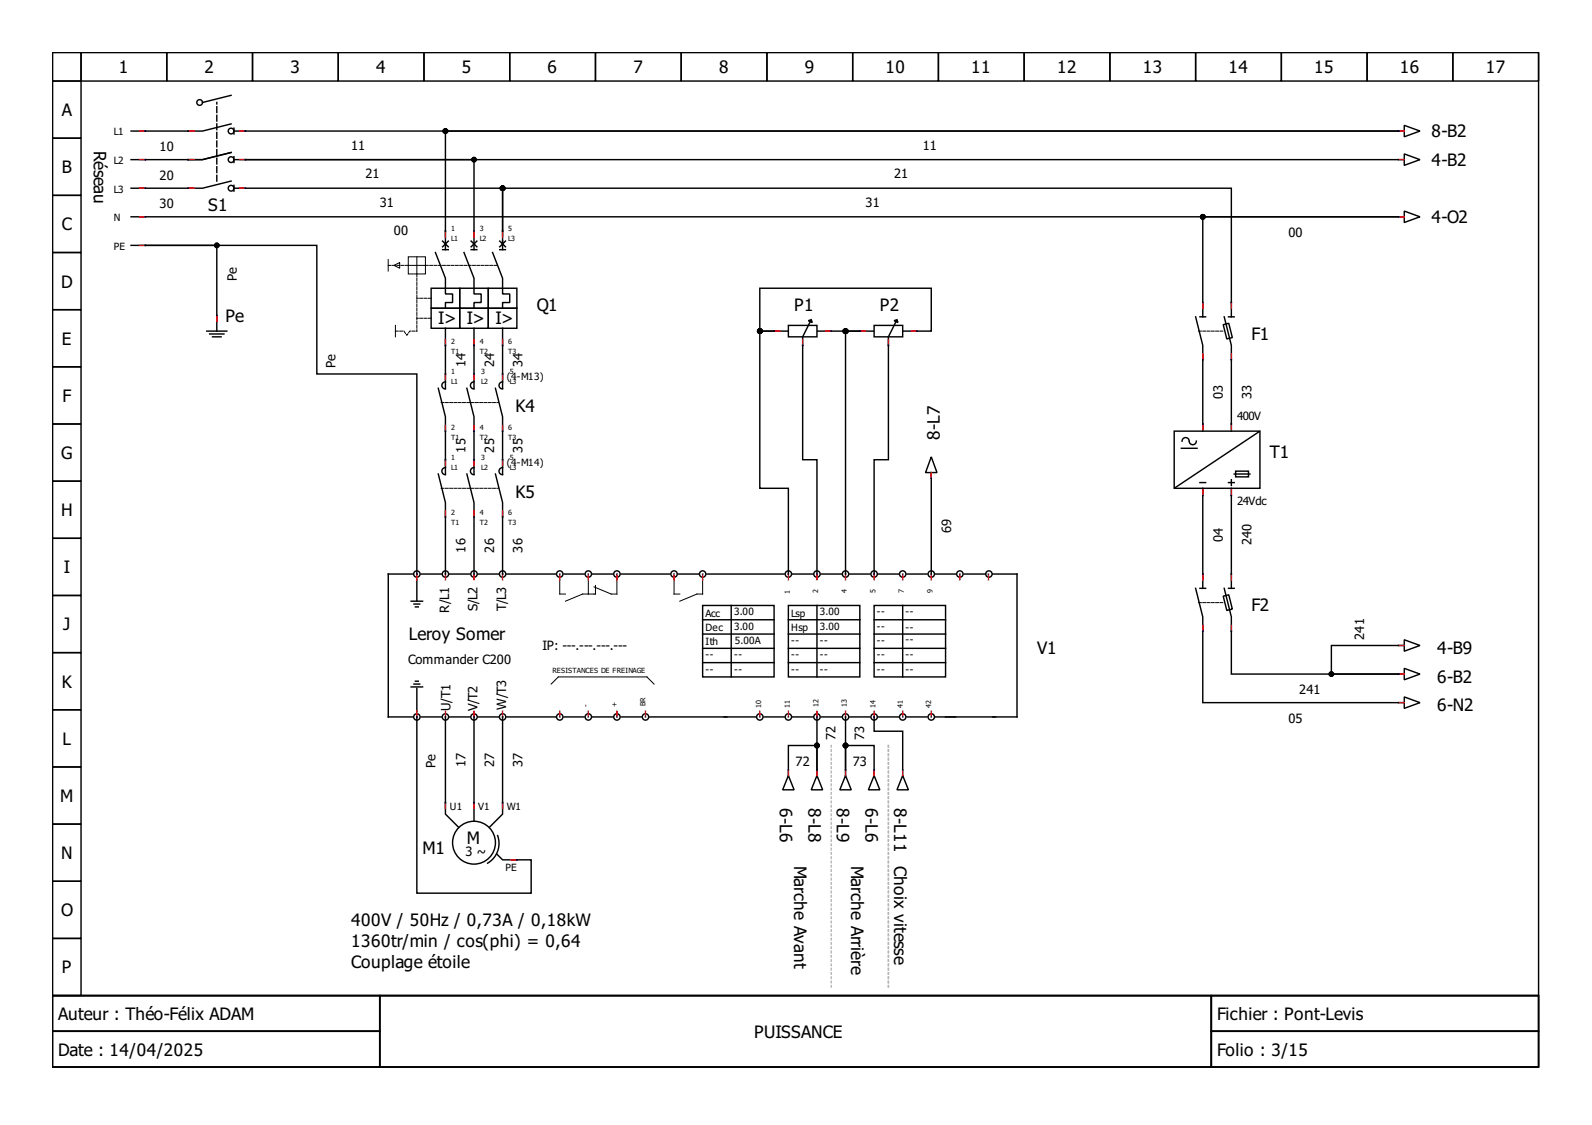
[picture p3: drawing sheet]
<svg xmlns="http://www.w3.org/2000/svg" width="297mm" height="210mm" viewBox="0 0 297 210" stroke-linecap="round" stroke-linejoin="round" font-family="sans-serif">
<g fill="none" stroke="#000" stroke-width=".27">
<path d="M9.8 9.8h277.3v176h-277.3zM9.8 9.8h5.3v5.3h-5.3zM9.8 15.1h5.3v10.7h-5.3zM15.1 9.8h16v5.3h-16zM31.1 9.8h16v5.3h-16zM43.1 17.8l-5.3 1.3M47.1 9.8h16v5.3h-16zM63.1 9.8h16v5.3h-16zM79.1 9.8h16v5.3h-16zM95.1 9.8h16v5.3h-16zM111.1 9.8h16v5.3h-16zM127.1 9.8h16v5.3h-16z"/>
<path d="M143.1 9.8h16v5.3h-16zM159.1 9.8h16v5.3h-16zM175.1 9.8h16v5.3h-16zM191.1 9.8h16v5.3h-16zM207.1 9.8h16v5.3h-16zM223.1 9.8h16v5.3h-16zM239.1 9.8h16v5.3h-16zM255.1 9.8h16v5.3h-16zM271.1 9.8h16v5.3h-16zM9.8 25.8h5.3v10.7h-5.3zM9.8 36.5h5.3v10.6h-5.3zM24.5 35.1h2.6"/>
<path d="M24.5 29.8h2.6M24.5 24.5h2.6M43.1 28.5l-5.3 1.3h-2.7M43.1 33.8l-5.3 1.3h-2.7M43.1 23.1l-5.3 1.4h-2.7M43.6 35.1h2.2M43.6 29.8h2.2M43.6 24.5h2.2M43.6 23.9v1.1M43.6 29.3v1M43.6 34.6v1.1M261.2 29.8h.8"/>
<path d="M261.2 24.5h.8M262 23.4l2.9 1.1-2.9 1zM262 39.4l2.9 1.1-2.9 1zM262 28.7l2.9 1.1-2.9 1.1zM9.8 47.1h5.3v10.7h-5.3zM9.8 57.8h5.3v10.6h-5.3zM24.5 45.8h2.6M24.5 40.5h2.6M40.5 59.1v2.7M80.4 53.8h5.4v3.7h-5.4zM80.4 57.5h5.4v3.7h-5.4zM81.2 47.1l1.9 4.8v2.9h1.3v1.6h-1.3v1.1"/>
<path d="M82.6 45l1 1M82.6 46.6h1M83.1 43.1v3.5M83.6 45l-1 1M85.8 57.5h5.3v3.7h-5.3zM85.8 53.8h5.3v3.7h-5.3zM86.6 47.1l1.8 4.8v2.9h1.4v1.6h-1.4v1.1M87.9 45l1.1 1M87.9 46.6h1.1M88.4 43.1v3.5M89 45l-1.1 1M91.1 57.5h5.3v3.7h-5.3z"/>
<path d="M91.1 53.8h5.3v3.7h-5.3zM91.9 47.1l1.9 4.8v2.9h1.3v1.6h-1.3v1.1M93.2 45l1.1 1M93.2 46.6h1.1M93.8 43.1v3.5M94.3 45l-1.1 1M223.1 59.1l1.3 5.3v2.7M223.9 59.1h1M224.4 56.4v2.7M228.4 59.1l1.3 5.3v2.7M229.2 59.1h1.1M229.7 56.4v2.7"/>
<path d="M261.2 40.5h.8M9.8 68.4h5.3v10.7h-5.3zM9.8 79.1h5.3v10.7h-5.3zM38.6 61.8h3.7M39.1 62.3h2.7M39.7 62.8h1.6M81.8 72.4l1.3 5.4v2.6M83.1 71.2a.67 .67 0 0 0-.7 .7 .67 .67 0 0 0 .7 .7M83.1 61.2v3.2M83.1 69.8v2.6M87.1 72.4l1.3 5.4v2.6M88.4 71.2a.67 .67 0 0 0-.6 .7 .67 .67 0 0 0 .6 .7"/>
<path d="M88.4 61.2v3.2M88.4 69.8v2.6M92.4 72.4l1.4 5.4v2.6M93.8 71.2a.67 .67 0 0 0-.7 .7 .67 .67 0 0 0 .7 .7M93.8 61.2v3.2M93.8 69.8v2.6M160.4 61.8h10.7M224.4 79.1v1.3M228.2 60.6l1.1-.3 .6 2.7-1 .2zM229.7 79.1v1.3M9.8 89.8h5.3v10.6h-5.3zM81.8 88.4l1.3 5.4v2.6"/>
<path d="M83.1 87.2a.67 .67 0 0 0-.7 .7 .67 .67 0 0 0 .7 .7M83.1 85.8v2.6M87.1 88.4l1.3 5.4v2.6M88.4 87.2a.67 .67 0 0 0-.6 .7 .67 .67 0 0 0 .6 .7M88.4 85.8v2.6M92.4 88.4l1.4 5.4v2.6M93.8 87.2a.67 .67 0 0 0-.7 .7 .67 .67 0 0 0 .7 .7M93.8 85.8v2.6M173.8 85.2l1 3h-2.1zM173.8 88.2v.8M219.1 80.4h16v10.7h-16zM220.4 83.6h2.9"/>
<path d="M221.9 82.3a.67 .67 0 0 0-.7-.7 .67 .67 0 0 0-.6 .7M223.2 82.3a.67 .67 0 0 1-.6 .7 .67 .67 0 0 1-.7-.6M223.9 90h1M224.4 91.1v1.3M229.2 90h1.1M229.7 89.5v1.1M229.7 91.1v1.3M230.3 88.4h2.9M230.5 87.9h2.4v1.1h-2.4zM235 80.5l-15.8 10.5M9.8 100.4h5.3v10.7h-5.3zM9.8 111.1h5.3v10.7h-5.3z"/>
<path d="M76.7 112.2h2.1M77 107.1h-4.6v26.7h4.6M77.2 112.7h1.1M77.5 113.2h.5M77.8 108.2v4M78.6 107.1h3.7M83.9 107.1h3.7M89.2 107.1h3.8M94.6 107.1h9M105.2 107.1h3.8M110.6 107.1h3.7M115.9 107.1h9.1"/>
<path d="M126.6 107.1h3.7M131.1 113h13.3v13.3h-13.3zM131.1 118.3h13.3M131.1 115.6h13.3M131.9 107.1h14.4M136.4 113v13.3M147.1 113h13.3v13.3h-13.3zM147.1 118.3h13.3M147.1 115.6h13.3M147.9 107.1h3.7M152.4 113v13.3M153.2 107.1h3.8"/>
<path d="M158.6 107.1h3.7M163.1 113h13.3v13.3h-13.3zM163.1 118.3h13.3M163.1 115.6h13.3M163.9 107.1h3.7M168.4 113v13.3M169.2 107.1h3.8M174.6 107.1h3.7M179.9 107.1h4M185.2 107.1h4.6v26.7h-15.2M223.1 109.8l1.3 5.3v2.7M223.9 109.8h1"/>
<path d="M224.4 107.1v2.7M228.2 111.2l1.1-.2 .6 2.6-1 .3zM228.4 109.8l1.3 5.3v2.7M229.2 109.8h1.1M229.7 107.1v2.7M262 119.4l2.9 1-2.9 1.1zM9.8 121.8h5.3v10.6h-5.3zM9.8 132.4h5.3v10.7h-5.3zM76.7 128.2h2.1M77.2 127.6h1.1M77.5 127.1h.5M77.8 128.4v4.3"/>
<path d="M78.6 133.8h3.7M83.9 133.8h3.7M89.2 133.8h3.8M94.6 133.8h9M105.2 133.8h3.8M110.6 133.8h3.7M115.9 133.8h3.7M121.2 133.8h19.8M131.1 123.6h13.3M131.1 121h13.3M142.6 133.8h3.7M147.1 123.6h13.3"/>
<path d="M147.1 121h13.3M147.9 133.8h3.7M153.2 133.8h3.8M158.6 133.8h3.7M163.1 123.6h13.3M163.1 121h13.3M163.9 133.8h3.7M169.2 133.8h3.8M261.2 125.8h.8M261.2 131.1h.8M261.2 120.4h.8M262 124.7l2.9 1.1-2.9 1z"/>
<path d="M262 130l2.9 1.1-2.9 1.1zM9.8 143.1h5.3v10.7h-5.3zM9.8 153.8h5.3v10.6h-5.3zM83.1 149.8v2.1l2.4 2.4M88.4 149.8v3.4M92.7 159.4l1.1 1h2.6M92.9 155.9a4.3 4.3 0 0 1-1.9 5.2M93.8 149.8v2.1l-2.4 2.4M147.1 144.7l1.1 2.7h-2.2zM147.1 143.9v.8M152.4 144.7l1.1 2.7h-2.1zM152.4 143.9v.8"/>
<path d="M157.8 144.7l1 2.7h-2.1zM157.8 143.9v.8M163.1 144.7l1.1 2.7h-2.2zM163.1 143.9v.8M168.4 144.7l1.1 2.7h-2.1zM168.4 143.9v.8M9.8 164.4h5.3v10.7h-5.3zM9.8 175.1h5.3v10.7h-5.3zM9.8 185.8h277.3v13.3h-277.3zM9.8 185.8h61v6.6h-61zM9.8 192.4h61v6.7h-61zM70.8 185.8h155.2v13.3h-155.2z"/>
<path d="M226 185.8h61.1v6.6h-61.1zM226 192.4h61.1v6.7h-61.1z"/>
<circle cx="37.3" cy="19.1" r=".53"/>
<circle cx="43.1" cy="29.8" r=".53"/>
<circle cx="43.1" cy="24.5" r=".53"/>
<circle cx="43.1" cy="35.1" r=".53"/>
<circle cx="77.8" cy="107.1" r=".6"/>
<circle cx="83.1" cy="107.1" r=".6"/>
<circle cx="88.4" cy="107.1" r=".6"/>
<circle cx="93.8" cy="107.1" r=".6"/>
<circle cx="104.4" cy="107.1" r=".6"/>
<circle cx="109.8" cy="107.1" r=".6"/>
<circle cx="115.1" cy="107.1" r=".6"/>
<circle cx="125.8" cy="107.1" r=".6"/>
<circle cx="131.1" cy="107.1" r=".6"/>
<circle cx="147.1" cy="107.1" r=".6"/>
<circle cx="152.4" cy="107.1" r=".6"/>
<circle cx="157.8" cy="107.1" r=".6"/>
<circle cx="163.1" cy="107.1" r=".6"/>
<circle cx="168.4" cy="107.1" r=".6"/>
<circle cx="173.8" cy="107.1" r=".6"/>
<circle cx="179.1" cy="107.1" r=".6"/>
<circle cx="184.5" cy="107.1" r=".6"/>
<circle cx="77.8" cy="133.8" r=".6"/>
<circle cx="83.1" cy="133.8" r=".6"/>
<circle cx="88.4" cy="133.8" r=".6"/>
<circle cx="93.8" cy="133.8" r=".6"/>
<circle cx="104.4" cy="133.8" r=".6"/>
<circle cx="109.8" cy="133.8" r=".6"/>
<circle cx="115.1" cy="133.8" r=".6"/>
<circle cx="120.4" cy="133.8" r=".6"/>
<circle cx="141.8" cy="133.8" r=".6"/>
<circle cx="147.1" cy="133.8" r=".6"/>
<circle cx="152.4" cy="133.8" r=".6"/>
<circle cx="157.8" cy="133.8" r=".6"/>
<circle cx="163.1" cy="133.8" r=".6"/>
<circle cx="168.4" cy="133.8" r=".6"/>
<circle cx="173.8" cy="133.8" r=".6"/>
<circle cx="88.4" cy="157.2" r="4"/>
</g>
<path d="M155.1 139.1v45.3M165.8 139.1v45.3" fill="none" stroke="#b5b5b5" stroke-width=".27" stroke-dasharray=".3 .5"/>
<g fill="none" stroke="#f00" stroke-width=".27">
<path d="M26.1 29.8h1M26.1 24.5h1M26.1 35.1h1M35.1 29.8h1.1M35.1 24.5h1.1M35.1 35.1h1.1M44.7 29.8h1.1M44.7 24.5h1.1M44.7 35.1h1.1M260.9 29.8h1.1M260.9 24.5h1.1M26.1 40.5h1"/>
<path d="M26.1 45.8h1M40.5 58.8v1.1M83.1 43.1v1.1M88.4 43.1v1.1M93.8 43.1v1.1M224.4 56.4v1.1M229.7 56.4v1.1M260.9 40.5h1.1M83.1 63.4v1M83.1 69.8v1M83.1 79.4v1M88.4 63.4v1"/>
<path d="M88.4 69.8v1M88.4 79.4v1M93.8 63.4v1M93.8 69.8v1M93.8 79.4v1M224.4 66v1.1M224.4 79.1v1.1M229.7 66v1.1M229.7 79.1v1.1M83.1 85.8v1M83.1 95.4v1M88.4 85.8v1"/>
<path d="M88.4 95.4v1M93.8 85.8v1M93.8 95.4v1M173.8 88.2v1M224.4 91.4v1M229.7 91.4v1M77.8 107.1v1.1M83.1 107.1v1.1M88.4 107.1v1.1M93.8 107.1v1.1M104.4 107.1v1.1M109.8 107.1v1.1"/>
<path d="M115.1 107.1v1.1M125.8 107.1v1.1M131.1 107.1v1.1M147.1 107.1v1.1M152.4 107.1v1.1M157.8 107.1v1.1M163.1 107.1v1.1M168.4 107.1v1.1M173.8 107.1v1.1M179.1 107.1v1.1M184.4 107.1v1.1M224.4 107.1v1.1"/>
<path d="M224.4 116.7v1.1M229.7 107.1v1.1M229.7 116.7v1.1M77.8 132.7v1.1M83.1 132.7v1.1M88.4 132.7v1.1M93.8 132.7v1.1M104.4 132.7v1.1M109.8 132.7v1.1M115.1 132.7v1.1M120.4 132.7v1.1M141.8 132.7v1.1"/>
<path d="M147.1 132.7v1.1M152.4 132.7v1.1M157.8 132.7v1.1M163.1 132.7v1.1M168.4 132.7v1.1M173.8 132.7v1.1M260.9 125.8h1.1M260.9 131.1h1.1M260.9 120.4h1.1M83.1 149.8v1M88.4 149.8v1M93.8 149.8v1"/>
<path d="M147.1 143.6v1.1M152.4 143.6v1.1M157.8 143.6v1.1M163.1 143.6v1.1M168.4 143.6v1.1M95.4 160.4h1"/>
</g>
<g fill="none" stroke="#00f" stroke-width=".27">
<path d="M27.1 24.5h.1M27.1 29.8h.1M27.1 35.1h.1M35.1 29.8h.1M35.1 35.1h.1M35.1 24.5h.1M45.8 29.8h.1M45.8 35.1h.1M45.8 24.5h.1M260.9 24.5h.1M260.9 29.8h.1M27.1 40.5h.1"/>
<path d="M27.1 45.8h.1M40.5 58.8h.1M83.1 43.1h.1M88.4 43.1h.1M93.8 43.1h.1M224.4 56.4h.1M229.7 56.4h.1M260.9 40.5h.1M83.1 64.4h.1M83.1 69.8h.1M88.4 64.4h.1M88.4 69.8h.1"/>
<path d="M93.8 64.4h.1M93.8 69.8h.1M224.4 67.1h.1M224.4 79.1h.1M229.7 67.1h.1M229.7 79.1h.1M83.1 80.4h.1M83.1 85.8h.1M83.1 96.4h.1M88.4 80.4h.1M88.4 85.8h.1M88.4 96.4h.1"/>
<path d="M93.8 80.4h.1M93.8 85.8h.1M93.8 96.4h.1M173.8 89.2h.1M224.4 92.4h.1M229.7 92.4h.1M77.8 107.1h.1M83.1 107.1h.1M88.4 107.1h.1M93.8 107.1h.1M104.4 107.1h.1M109.8 107.1h.1"/>
<path d="M115.1 107.1h.1M125.8 107.1h.1M131.1 107.1h.1M147.1 107.1h.1M152.4 107.1h.1M157.8 107.1h.1M163.1 107.1h.1M168.4 107.1h.1M173.8 107.1h.1M179.1 107.1h.1M184.4 107.1h.1M224.4 107.1h.1"/>
<path d="M224.4 117.8h.1M229.7 107.1h.1M229.7 117.8h.1M77.8 133.8h.1M83.1 133.8h.1M88.4 133.8h.1M93.8 133.8h.1M104.4 133.8h.1M109.8 133.8h.1M115.1 133.8h.1M120.4 133.8h.1M141.8 133.8h.1"/>
<path d="M147.1 133.8h.1M152.4 133.8h.1M157.8 133.8h.1M163.1 133.8h.1M168.4 133.8h.1M173.8 133.8h.1M260.9 120.4h.1M260.9 125.8h.1M260.9 131.1h.1M83.1 149.8h.1M88.4 149.8h.1M93.8 149.8h.1"/>
<path d="M147.1 143.6h.1M152.4 143.6h.1M157.8 143.6h.1M163.1 143.6h.1M168.4 143.6h.1M96.4 160.4h.1"/>
</g>
<g fill="none" stroke="#000" stroke-width=".19">
<path d="M72.4 48.4v2.2M73.5 49.5l1.1-.5v1zM76.2 47.9h3.2v3.2h-3.2zM76.2 49.5h3.2M77.8 47.9v3.2M73.8 60.7v2.1M104.4 108.2v2.6h1.1M109.8 108.2v2.6M111.1 109.2v1.6h-2.4l-3.2 1.4M115.1 108.2v2.6h-1.1l-3.2-1.3M125.8 108.2v2.6h1M131.1 108.2v2.6h-1.1l-3.2 1.4"/>
<path d="M102.8 127.6l1.4-1.3h16.5l1.3 1.3"/>
</g>
<path d="M72.4 49.5h3.8M77.8 51.1v10.7M79.4 49.5h13.3M80.4 55.6h-2.6M80.4 59.4h-2.6M73.8 61.8h1.6l.5 .8 .5-.8h1.4M82.3 75.1h10.7M223.6 61.8h4.8M82.3 91.1h10.7M223.6 112.4h4.8" fill="none" stroke="#000" stroke-width=".19" stroke-dasharray=".5 .3"/>
<path d="M40.5 33.8v-14.7" fill="none" stroke="#000" stroke-width=".27" stroke-dasharray="1.1 .5"/>
<path d="M163.1 60.7h5.3v2.1h-5.3z" fill-rule="evenodd" fill="#fff" stroke="#000" stroke-width=".27"/>
<path d="M166.8 59.8l.6-.2 .1 .6z" fill-rule="evenodd" fill="#000" stroke="#000" stroke-width=".27"/>
<path d="M144.4 61.8h10.7M167.2 60l-1.4 2.8v1.6" fill="none" stroke="#000" stroke-width=".27"/>
<path d="M160.4 61.8h1.1M165.8 63.4v1M170 61.8h1.1" fill="none" stroke="#f00" stroke-width=".27"/>
<path d="M160.4 61.8h.1M165.8 64.4h.1M171.1 61.8h.1" fill="none" stroke="#00f" stroke-width=".27"/>
<path d="M147.1 60.7h5.3v2.1h-5.3z" fill-rule="evenodd" fill="#fff" stroke="#000" stroke-width=".27"/>
<g fill="#000" stroke="#000" stroke-width=".27">
<path d="M150.8 59.8l.6-.2 .1 .6z" fill-rule="evenodd"/>
<circle cx="83.1" cy="24.5" r=".4"/>
<circle cx="88.4" cy="29.8" r=".4"/>
<circle cx="93.8" cy="35.1" r=".4"/>
<circle cx="40.5" cy="45.8" r=".4"/>
<circle cx="224.4" cy="40.5" r=".4"/>
<circle cx="141.8" cy="61.8" r=".4"/>
<circle cx="157.8" cy="61.8" r=".4"/>
<circle cx="152.4" cy="139.1" r=".4"/>
<circle cx="157.8" cy="139.1" r=".4"/>
<circle cx="248.4" cy="125.8" r=".4"/>
</g>
<g fill="none" stroke="#000" stroke-width=".27">
<path d="M27.1 29.8h8M27.1 24.5h8M27.1 35.1h8M45.8 24.5h215.1h-177.8v18.6M45.8 35.1h48v8v-8h135.9v21.3M260.9 29.8h-215.1h42.6v13.3M27.1 40.5h233.8h-36.5v15.9M40.5 58.8v-13h-13.4h32v24h18.7v37.3M83.1 64.4v5.4M88.4 64.4v5.4M93.8 64.4v5.4M151.2 60l-1.4 2.8v23h2.6v21.3"/>
<path d="M155.1 61.8h5.3h-2.6v45.3M165.8 64.4v21.4h-2.7v21.3M171.1 61.8h2.7v-8h-32v8h2.6h-2.6v29.3h5.3v16M224.4 67.1v12M229.7 67.1v12M83.1 96.4v10.7M83.1 80.4v5.4M88.4 96.4v10.7M88.4 80.4v5.4M93.8 80.4v5.4M93.8 96.4v10.7M173.8 89.2v17.9"/>
<path d="M224.4 92.4v14.7M229.7 92.4v14.7M224.4 117.8v13.3h36.5M229.7 117.8v8h31.2h-12.5v-5.4h12.5M77.8 133.8v32.8h21.3v-6.2h-2.7M83.1 133.8v16M88.4 133.8v16M93.8 133.8v16M152.4 133.8v9.8v-4.5h-5.3v4.5M157.8 133.8v9.8v-4.5h5.3v4.5M163.1 133.8v2.6h5.3v7.2"/>
</g>
<path d="M144.4 61.8h1.1M149.8 63.4v1M154 61.8h1.1" fill="none" stroke="#f00" stroke-width=".27"/>
<path d="M144.4 61.8h.1M149.8 64.4h.1M155.1 61.8h.1" fill="none" stroke="#00f" stroke-width=".27"/>
<g font-size="3.2">
<text x="22.2" y="13.7">1</text>
<text x="38.2" y="13.7">2</text>
<text x="54.2" y="13.7">3</text>
<text x="70.2" y="13.7">4</text>
<text x="86.2" y="13.7">5</text>
<text x="102.2" y="13.7">6</text>
<text x="118.2" y="13.7">7</text>
<text x="134.2" y="13.7">8</text>
<text x="150.2" y="13.7">9</text>
<text x="165.2" y="13.7">10</text>
<text x="181.2" y="13.7">11</text>
<text x="197.2" y="13.7">12</text>
<text x="213.2" y="13.7">13</text>
<text x="229.2" y="13.7">14</text>
<text x="245.2" y="13.7">15</text>
<text x="261.2" y="13.7">16</text>
<text x="277.2" y="13.7">17</text>
<text x="11.5" y="21.7">A</text>
<text x="17.5" y="28.2" transform="rotate(90 17.5 28.2)">Réseau</text>
<text x="267.1" y="25.7">8-B2</text>
<text x="11.5" y="32.3">B</text>
<text x="267.1" y="31">4-B2</text>
<text x="38.9" y="39.4">S1</text>
<text x="267.1" y="41.7">4-O2</text>
<text x="11.5" y="43">C</text>
<text x="11.4" y="53.6">D</text>
<text x="100.2" y="58">Q1</text>
<text x="148.2" y="58">P1</text>
<text x="164.2" y="58">P2</text>
<text x="11.5" y="64.3">E</text>
<text x="42.1" y="60">Pe</text>
<text x="81.8" y="60.4">I&gt;</text>
<text x="87.1" y="60.4">I&gt;</text>
<text x="92.4" y="60.4">I&gt;</text>
<text x="233.5" y="63.4">F1</text>
<text x="11.7" y="75">F</text>
<text x="96.2" y="76.8">K4</text>
<text x="175.4" y="82" transform="rotate(-90 175.4 82)">8-L7</text>
<text x="11.4" y="85.6">G</text>
<text x="236.9" y="85.5">T1</text>
<text x="96.2" y="92.8">K5</text>
<text x="11.4" y="96.3">H</text>
<text x="11.9" y="107">I</text>
<text x="11.8" y="117.6">J</text>
<text x="76.3" y="119.4">Leroy Somer</text>
<text x="233.5" y="114">F2</text>
<text x="193.5" y="122">V1</text>
<text x="268.1" y="122">4-B9</text>
<text x="11.5" y="128.3">K</text>
<text x="268.1" y="127.4">6-B2</text>
<text x="268.1" y="132.7">6-N2</text>
<text x="11.7" y="139">L</text>
<text x="11.3" y="149.6">M</text>
<text x="145.5" y="150.8" transform="rotate(90 145.5 150.8)">6-L6</text>
<text x="150.8" y="150.8" transform="rotate(90 150.8 150.8)">8-L8</text>
<text x="156.2" y="150.8" transform="rotate(90 156.2 150.8)">8-L9</text>
<text x="161.5" y="150.8" transform="rotate(90 161.5 150.8)">6-L6</text>
<text x="166.8" y="150.8" transform="rotate(90 166.8 150.8)">8-L11</text>
<text x="11.4" y="160.3">N</text>
<text x="78.8" y="159.4">M1</text>
<text x="87.1" y="157.5">M</text>
<text x="148.2" y="161.5" transform="rotate(90 148.2 161.5)">Marche Avant</text>
<text x="158.8" y="161.5" transform="rotate(90 158.8 161.5)">Marche Arrière</text>
<text x="166.8" y="161.5" transform="rotate(90 166.8 161.5)">Choix vitesse</text>
<text x="11.4" y="171">O</text>
<text x="65.5" y="172.7">400V / 50Hz / 0,73A / 0,18kW</text>
<text x="65.5" y="176.7">1360tr/min / cos(phi) = 0,64</text>
<text x="11.5" y="181.6">P</text>
<text x="65.5" y="180.7">Couplage étoile</text>
<text x="10.9" y="190.3">Auteur : Théo-Félix ADAM</text>
<text x="227.1" y="190.3">Fichier : Pont-Levis</text>
<text x="10.9" y="197">Date : 14/04/2025</text>
<text x="140.7" y="193.6">PUISSANCE</text>
<text x="227.1" y="197">Folio : 3/15</text>
</g>
<g font-size="2.4">
<text x="29.8" y="28.2">10</text>
<text x="65.5" y="27.9">11</text>
<text x="172.2" y="27.9">11</text>
<text x="29.8" y="33.5">20</text>
<text x="68.2" y="33.3">21</text>
<text x="166.8" y="33.3">21</text>
<text x="29.8" y="38.9">30</text>
<text x="70.8" y="38.6">31</text>
<text x="161.5" y="38.6">31</text>
<text x="73.5" y="43.9">00</text>
<text x="240.4" y="44.2">00</text>
<text x="44.2" y="52.4" transform="rotate(-90 44.2 52.4)">Pe</text>
<text x="62.6" y="68.7" transform="rotate(-90 62.6 68.7)">Pe</text>
<text x="86.8" y="68.4" transform="rotate(-90 86.8 68.4)">14</text>
<text x="92.2" y="68.4" transform="rotate(-90 92.2 68.4)">24</text>
<text x="97.5" y="68.4" transform="rotate(-90 97.5 68.4)">34</text>
<text x="228.1" y="74.4" transform="rotate(-90 228.1 74.4)">03</text>
<text x="233.5" y="74.4" transform="rotate(-90 233.5 74.4)">33</text>
<text x="86.8" y="84.4" transform="rotate(-90 86.8 84.4)">15</text>
<text x="92.2" y="84.4" transform="rotate(-90 92.2 84.4)">25</text>
<text x="97.5" y="84.4" transform="rotate(-90 97.5 84.4)">35</text>
<text x="177.5" y="99.5" transform="rotate(-90 177.5 99.5)">69</text>
<text x="228.1" y="101.1" transform="rotate(-90 228.1 101.1)">04</text>
<text x="233.5" y="101.8" transform="rotate(-90 233.5 101.8)">240</text>
<text x="86.8" y="103.1" transform="rotate(-90 86.8 103.1)">16</text>
<text x="92.2" y="103.1" transform="rotate(-90 92.2 103.1)">26</text>
<text x="97.5" y="103.1" transform="rotate(-90 97.5 103.1)">36</text>
<text x="83.8" y="114.3" transform="rotate(-90 83.8 114.3)">R/L1</text>
<text x="89.1" y="114" transform="rotate(-90 89.1 114)">S/L2</text>
<text x="94.4" y="114" transform="rotate(-90 94.4 114)">T/L3</text>
<text x="254.5" y="119.4" transform="rotate(-90 254.5 119.4)">241</text>
<text x="76.2" y="123.9">Commander C200</text>
<text x="101.2" y="121.4">IP: ---.---.---.---</text>
<text x="242.4" y="129.5">241</text>
<text x="84" y="132.7" transform="rotate(-90 84 132.7)">U/T1</text>
<text x="89.1" y="132.7" transform="rotate(-90 89.1 132.7)">V/T2</text>
<text x="94.4" y="132.4" transform="rotate(-90 94.4 132.4)">W/T3</text>
<text x="240.4" y="134.8">05</text>
<text x="81.2" y="143.4" transform="rotate(-90 81.2 143.4)">Pe</text>
<text x="86.8" y="143.1" transform="rotate(-90 86.8 143.1)">17</text>
<text x="92.2" y="143.1" transform="rotate(-90 92.2 143.1)">27</text>
<text x="97.5" y="143.1" transform="rotate(-90 97.5 143.1)">37</text>
<text x="148.4" y="142.8">72</text>
<text x="155.9" y="138" transform="rotate(-90 155.9 138)">72</text>
<text x="159.1" y="142.8">73</text>
<text x="161.2" y="138" transform="rotate(-90 161.2 138)">73</text>
<text x="86.8" y="159.6">3 ~</text>
</g>
<g font-size="2.1">
<text x="230.8" y="78.3">400V</text>
<text x="230.8" y="94.3">24Vdc</text>
</g>
<g font-size="1.9">
<text x="21.3" y="25.3">L1</text>
<text x="21.3" y="35.9">L3</text>
<text x="21.3" y="30.6">L2</text>
<text x="21.3" y="41.3">N</text>
<text x="21.3" y="46.6">PE</text>
<text x="94.6" y="71">(4-M13)</text>
<text x="94.6" y="87">(4-M14)</text>
<text x="131.6" y="117.8">Dec</text>
<text x="131.6" y="115.1">Acc</text>
<text x="137" y="117.5">3.00</text>
<text x="137" y="114.8">3.00</text>
<text x="147.6" y="117.8">Hsp</text>
<text x="147.6" y="115.1">Lsp</text>
<text x="153" y="117.5">3.00</text>
<text x="153" y="114.8">3.00</text>
<text x="163.6" y="114.8">--</text>
<text x="163.6" y="117.5">--</text>
<text x="169" y="117.8">--</text>
<text x="169" y="119.9">--</text>
<text x="169" y="114.8">--</text>
<text x="131.6" y="120.4">Ith</text>
<text x="131.6" y="125.5">--</text>
<text x="131.6" y="122.8">--</text>
<text x="137" y="122.8">--</text>
<text x="137" y="125.5">--</text>
<text x="137.1" y="120.2">5.00A</text>
<text x="147.6" y="122.8">--</text>
<text x="147.6" y="125.5">--</text>
<text x="147.6" y="120.2">--</text>
<text x="153" y="122.8">--</text>
<text x="153" y="120.2">--</text>
<text x="153" y="125.5">--</text>
<text x="163.6" y="120.2">--</text>
<text x="163.6" y="122.8">--</text>
<text x="163.6" y="125.5">--</text>
<text x="169" y="122.8">--</text>
<text x="169" y="125.5">--</text>
<text x="83.9" y="151.1">U1</text>
<text x="89.2" y="151.1">V1</text>
<text x="94.6" y="151.1">W1</text>
<text x="94.3" y="162.6">PE</text>
</g>
<g font-size="1.3">
<text x="84.2" y="43.1">1</text>
<text x="84.2" y="45">L1</text>
<text x="89.5" y="43.1">3</text>
<text x="89.5" y="45">L2</text>
<text x="94.8" y="43.1">5</text>
<text x="94.8" y="45">L3</text>
<text x="84.2" y="64.2">2</text>
<text x="89.5" y="64.2">4</text>
<text x="94.8" y="64.2">6</text>
<text x="84.2" y="66">T1</text>
<text x="84.2" y="69.8">1</text>
<text x="84.2" y="71.6">L1</text>
<text x="89.5" y="66">T2</text>
<text x="89.8" y="69.8">3</text>
<text x="89.8" y="71.6">L2</text>
<text x="94.8" y="66">T3</text>
<text x="95.1" y="69.8">5</text>
<text x="95.1" y="71.6">L3</text>
<text x="84.2" y="80.2">2</text>
<text x="84.2" y="82">T1</text>
<text x="89.5" y="80.2">4</text>
<text x="89.5" y="82">T2</text>
<text x="94.8" y="80.2">6</text>
<text x="94.8" y="82">T3</text>
<text x="84.2" y="85.8">1</text>
<text x="84.2" y="87.6">L1</text>
<text x="89.8" y="85.8">3</text>
<text x="89.8" y="87.6">L2</text>
<text x="95.1" y="85.8">5</text>
<text x="95.1" y="87.6">L3</text>
<text x="84.2" y="96.2">2</text>
<text x="84.2" y="98">T1</text>
<text x="89.5" y="96.2">4</text>
<text x="89.5" y="98">T2</text>
<text x="94.8" y="96.2">6</text>
<text x="94.8" y="98">T3</text>
<text x="147.4" y="110.8" transform="rotate(-90 147.4 110.8)">1</text>
<text x="152.7" y="110.6" transform="rotate(-90 152.7 110.6)">2</text>
<text x="158" y="110.6" transform="rotate(-90 158 110.6)">4</text>
<text x="163.3" y="110.6" transform="rotate(-90 163.3 110.6)">5</text>
<text x="168.7" y="110.6" transform="rotate(-90 168.7 110.6)">7</text>
<text x="174" y="110.6" transform="rotate(-90 174 110.6)">9</text>
<text x="103.1" y="125.5">RESISTANCES DE FREINAGE</text>
<text x="109.7" y="131.9" transform="rotate(-90 109.7 131.9)">-</text>
<text x="115.1" y="131.9" transform="rotate(-90 115.1 131.9)">+</text>
<text x="120.5" y="131.8" transform="rotate(-90 120.5 131.8)">BR</text>
<text x="152.7" y="131.9" transform="rotate(-90 152.7 131.9)">12</text>
<text x="158" y="131.9" transform="rotate(-90 158 131.9)">13</text>
<text x="142" y="132.2" transform="rotate(-90 142 132.2)">10</text>
<text x="147.4" y="132.2" transform="rotate(-90 147.4 132.2)">11</text>
<text x="163.4" y="132.2" transform="rotate(-90 163.4 132.2)">14</text>
<text x="168.4" y="132.2" transform="rotate(-90 168.4 132.2)">41</text>
<text x="173.8" y="132.2" transform="rotate(-90 173.8 132.2)">42</text>
</g>
</svg>
